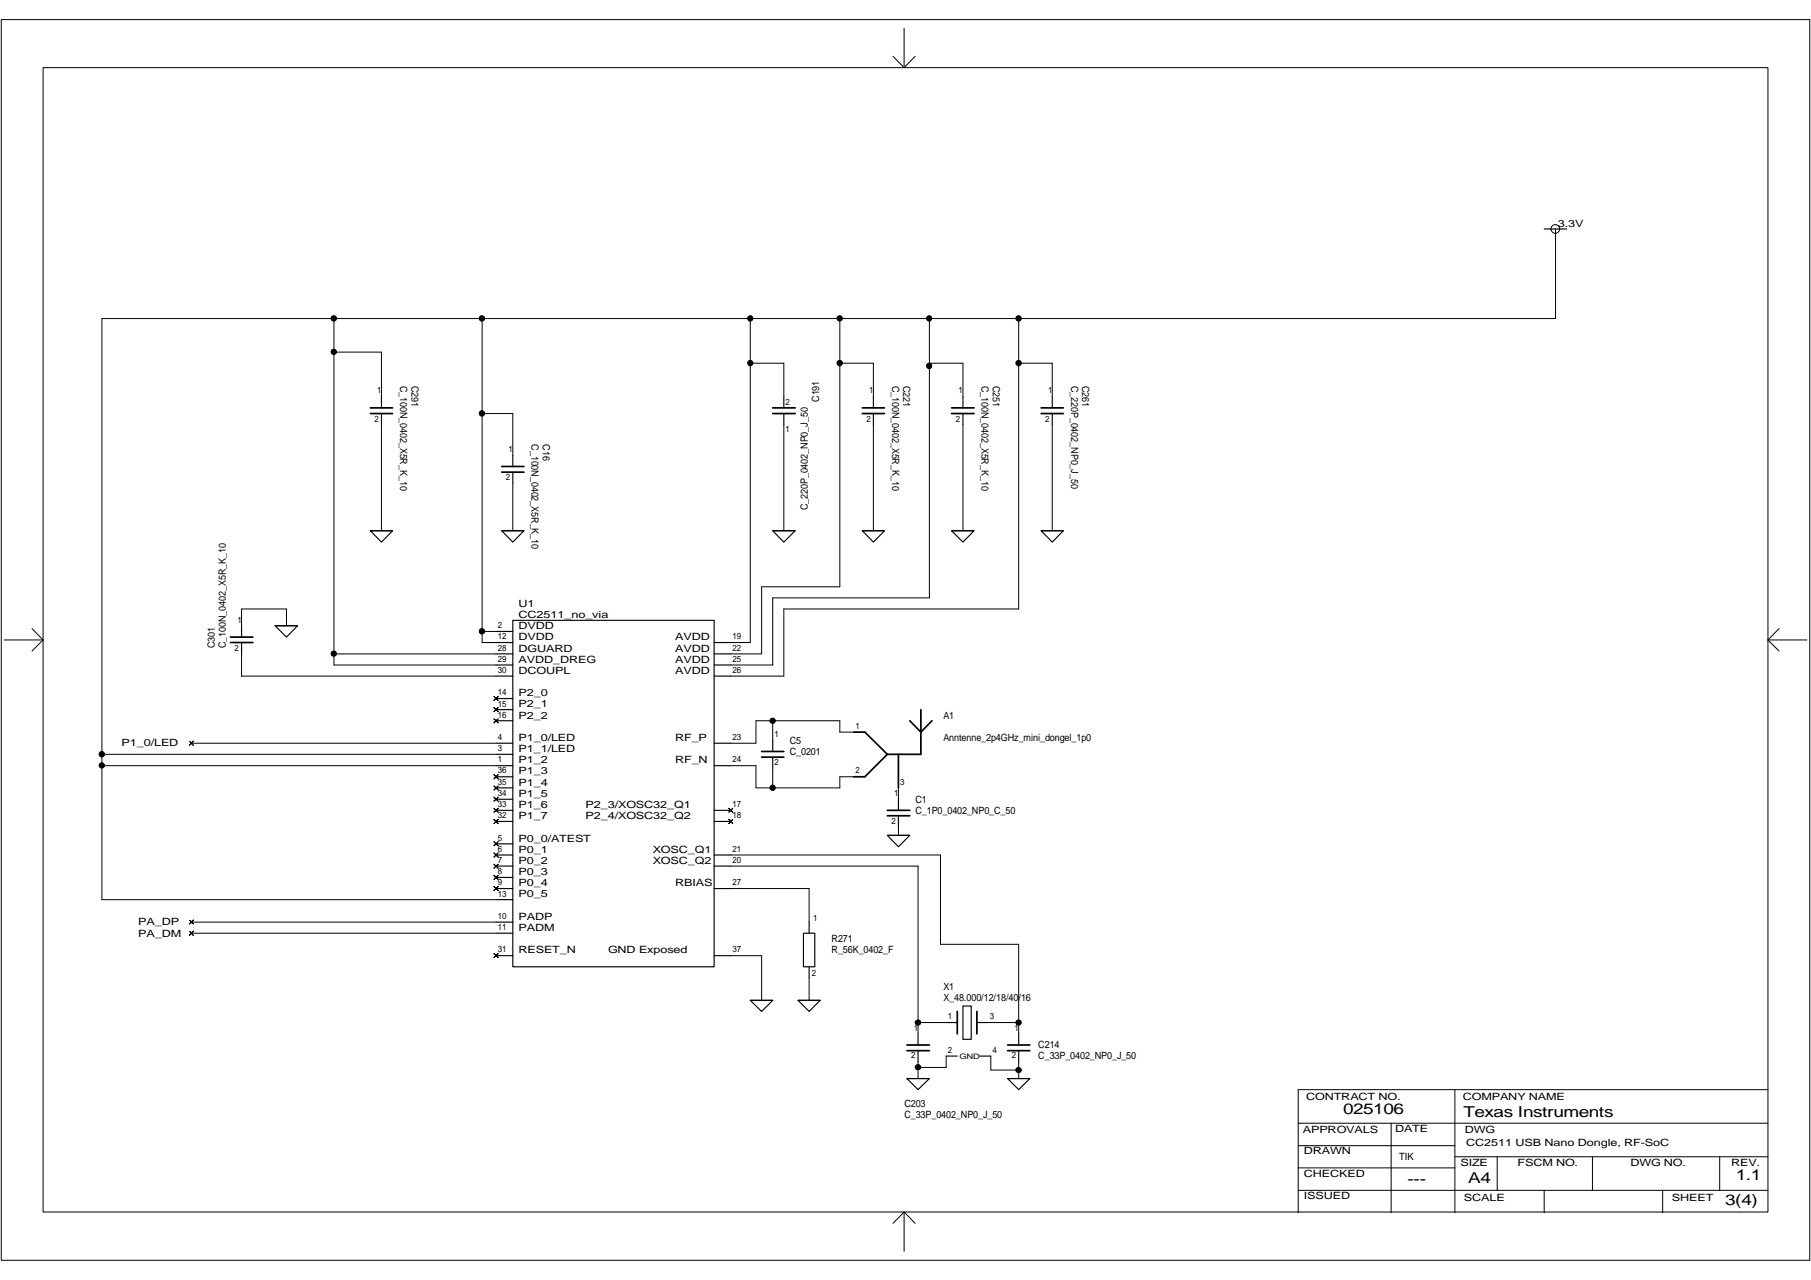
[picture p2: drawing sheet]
<svg xmlns="http://www.w3.org/2000/svg" width="297mm" height="210mm" viewBox="0 0 297 210" stroke-linecap="round" stroke-linejoin="round" font-family="sans-serif">
<g fill="none" stroke="#000" stroke-width=".16">
<path d="M.2 3.2h296.6v203.5h-296.6zM7.1 11.1h282.9v187.7h-282.9zM146.5 9.2l1.8 1.9M148.3 4.7v6.4M150.1 9.2l-1.8 1.9M255.1 37.5v14.7h-238.4v95.3h64.7M54.8 52.2v56.9h26.6M54.8 57.7h7.8v7.4M79.1 52.2v53.2h2.3M123.1 59.6h5.5v5.5M123.1 52.2v53.2h-3.2M137.7 52.2v44h-12.8v11h-5"/>
<path d="M137.7 59.6h5.6v5.5M152.4 52.2v45.8h-25.7v11.1h-6.8M152.4 59.6h5.5v5.5M167.1 59.6h5.5v5.5M167.1 52.2v47.7h-38.5v11h-8.7M62.6 69.6v17.4M79.1 67.8h5v6.9M84.1 79.2v7.8M128.6 69.6v17.4M143.3 69.6v17.4M157.9 69.6v17.4M172.6 69.6v17.4"/>
<path d="M.7 104.9h6.4M5.2 103.1l1.9 1.8M7.1 104.9l-1.9 1.9M39.6 107.2v3.7h41.8M39.6 102.6v-2.7h7.4v2.7M54.8 107.2h26.6M79.1 103.5h2.3M81 114.2l.4 .4 .3-.4-.3 .4 .3 .3-.3-.3-.4 .3 .4-.3zM81 116l.4 .4 .3-.4-.3 .4 .3 .3-.3-.3-.4 .3 .4-.3zM81 117.9l.4 .3 .3-.3-.3 .3 .3 .3-.3-.3-.4 .3 .4-.3zM126.7 118.2v3.2M290 104.9l1.8 1.9"/>
<path d="M290 104.9h6.4M291.8 103.1l-1.8 1.8M16.7 123.7h64.7M16.7 125.6h64.7M31.1 121.5l.3 .4 .3-.4-.3 .4 .3 .3-.3-.3-.3 .3 .3-.3zM31.4 121.9h50M81 138l.4 .4 .3-.4-.3 .4 .3 .3-.3-.3-.4 .3 .4-.3zM81 139.9l.4 .3 .3-.3-.3 .3 .3 .3-.3-.3-.4 .3 .4-.3zM81 134.4l.4 .3 .3-.3-.3 .3 .3 .3-.3-.3-.4 .3 .4-.3zM81 132.5l.4 .4 .3-.4-.3 .4 .3 .3-.3-.3-.4 .3 .4-.3zM81 130.7l.4 .4 .3-.4-.3 .4 .3 .3-.3-.3-.4 .3 .4-.3zM81 128.9l.4 .3 .3-.3-.3 .3 .3 .3-.3-.3-.4 .3 .4-.3z"/>
<path d="M81 127l.4 .4 .3-.4-.3 .4 .3 .3-.3-.3-.4 .3 .4-.3zM119.5 132.5l.4 .4 .3-.4-.3 .4 .3 .3-.3-.3-.4 .3 .4-.3zM119.5 134.4l.4 .3 .3-.3-.3 .3 .3 .3-.3-.3-.4 .3 .4-.3zM119.9 125.6h4.1v3.6h13.7v-1.8h2.3M126.7 126v3.2M140 120.1h-2.3v-1.9h-13.7v3.7h-4.1M147.4 129.2v1.9M147.4 135.6v1.4M31.1 150.9l.3 .3 .3-.3-.3 .3 .3 .3-.3-.3-.3 .3 .3-.3zM31.1 152.7l.3 .3 .3-.3-.3 .3 .3 .4-.3-.4-.3 .4 .3-.4zM31.4 151.2h50M31.4 153h50"/>
<path d="M81 141.7l.4 .3 .3-.3-.3 .3 .3 .4-.3-.4-.4 .4 .4-.4zM81 143.6l.4 .3 .3-.3-.3 .3 .3 .3-.3-.3-.4 .3 .4-.3zM81 145.4l.4 .3 .3-.3-.3 .3 .3 .3-.3-.3-.4 .3 .4-.3zM81 156.4l.4 .3 .3-.3-.3 .3 .3 .3-.3-.3-.4 .3 .4-.3zM119.9 145.7h12.8v5.5M119.9 142h30.7v27.5M119.9 156.7h5v7.3M119.9 140.2h34.4v14.7h12.8v14.6M132.7 160.4v3.6M150.6 174.1v2.8M150.6 167.7h4.6M155.2 173.2v1.8h-4.6"/>
<path d="M162 167.7h5.1M162.5 173.2v2.3h4.6M167.1 174.1v2.8M238.6 178.7v20.2M290 178.7h-77.1v20.2M148.3 198.8v6.4M148.3 198.8l-1.8 1.8M148.3 198.8l1.8 1.8M212.9 191.5h25.7M212.9 187.9h25.7M212.9 195.2h77.1M212.9 184.2h77.1"/>
<path d="M228.2 184.2v14.7M238.6 189.7h51.4M245.6 189.7v5.5M253.3 195.2v3.7M261.2 189.7v5.5M272.7 195.2v3.7M282.1 189.7v5.5"/>
<circle cx="255.1" cy="37.6" r=".72"/>
<circle cx="54.7" cy="52.2" r=".45"/>
<circle cx="54.8" cy="57.7" r=".44"/>
<circle cx="79" cy="52.2" r=".45"/>
<circle cx="123" cy="59.5" r=".44"/>
<circle cx="123" cy="52.2" r=".44"/>
<circle cx="137.7" cy="52.2" r=".44"/>
<circle cx="137.7" cy="59.5" r=".44"/>
<circle cx="152.4" cy="52.2" r=".44"/>
<circle cx="167.1" cy="52.2" r=".44"/>
<circle cx="167.1" cy="59.5" r=".44"/>
<circle cx="79" cy="67.8" r=".45"/>
<circle cx="152.4" cy="60" r=".44"/>
<circle cx="54.8" cy="107.2" r=".44"/>
<circle cx="79" cy="103.5" r=".45"/>
<circle cx="126.7" cy="118.2" r=".43"/>
<circle cx="16.7" cy="123.7" r=".45"/>
<circle cx="16.7" cy="125.5" r=".44"/>
<circle cx="126.7" cy="129.2" r=".44"/>
<circle cx="150.6" cy="167.7" r=".43"/>
<circle cx="150.6" cy="175" r=".43"/>
<circle cx="167.1" cy="175.5" r=".43"/>
<circle cx="167.1" cy="167.7" r=".43"/>
</g>
<g fill="#000">
<circle cx="54.7" cy="52.2" r=".45"/>
<circle cx="54.8" cy="57.7" r=".44"/>
<circle cx="79" cy="52.2" r=".45"/>
<circle cx="123" cy="59.5" r=".44"/>
<circle cx="123" cy="52.2" r=".44"/>
<circle cx="137.7" cy="52.2" r=".44"/>
<circle cx="137.7" cy="59.5" r=".44"/>
<circle cx="152.4" cy="52.2" r=".44"/>
<circle cx="167.1" cy="52.2" r=".44"/>
<circle cx="167.1" cy="59.5" r=".44"/>
<circle cx="79" cy="67.8" r=".45"/>
<circle cx="152.4" cy="60" r=".44"/>
<circle cx="54.8" cy="107.2" r=".44"/>
<circle cx="79" cy="103.5" r=".45"/>
<circle cx="126.7" cy="118.2" r=".43"/>
<circle cx="16.7" cy="123.7" r=".45"/>
<circle cx="16.7" cy="125.5" r=".44"/>
<circle cx="126.7" cy="129.2" r=".44"/>
<circle cx="150.6" cy="167.7" r=".43"/>
<circle cx="150.6" cy="175" r=".43"/>
<circle cx="167.1" cy="175.5" r=".43"/>
<circle cx="167.1" cy="167.7" r=".43"/>
</g>
<g fill="none" stroke="#000" stroke-width=".19">
<path d="M253.3 37.5h3.7M62.6 65.1v1.8M62.6 67.8v1.8M84.1 74.7v1.8M84.1 77.4v1.8M128.6 65.1v1.8M128.6 67.8v1.8M143.3 65.1v1.8M143.3 67.8v1.8M157.9 65.1v1.8M157.9 67.8v1.8M172.6 65.1v1.8"/>
<path d="M172.6 67.8v1.8M60.7 87h3.7l-1.8 1.9zM60.7 87h3.7M82.3 87h3.6l-1.8 1.9zM82.3 87h3.6M126.7 87h3.7l-1.8 1.9zM126.7 87h3.7M141.4 87h3.7l-1.8 1.9zM141.4 87h3.7M156.1 87h3.7l-1.9 1.9zM156.1 87h3.7M170.8 87h3.6l-1.8 1.9z"/>
<path d="M170.8 87h3.6M39.6 102.6v1.9M39.6 105.4v1.8M45.1 102.6h3.7l-1.8 1.9zM45.1 102.6h3.7M81.4 110.9h2.7M81.4 105.4h2.7M81.4 107.2h2.7M81.4 109.1h2.7M81.4 114.6h2.7M81.4 116.4h2.7M81.4 118.2h2.7"/>
<path d="M81.4 103.5h2.7M84.1 101.7h33v56.8h-33zM117.1 110.9h2.8M117.1 105.4h2.8M117.1 107.2h2.8M117.1 109.1h2.8M81.4 121.9h2.7M81.4 125.6h2.7M81.4 123.7h2.7M81.4 127.4h2.7M81.4 129.2h2.7M81.4 131.1h2.7"/>
<path d="M81.4 132.9h2.7M81.4 134.7h2.7M81.4 138.4h2.7M117.1 121.9h2.8M117.1 125.6h2.8M117.1 132.9h2.8M117.1 134.7h2.8M126.7 121.4v1.8M126.7 124.2v1.8M145.5 137h3.7l-1.8 1.9zM145.5 137h3.7M147.4 131.1v1.8"/>
<path d="M147.4 133.8v1.8M81.4 156.7h2.7M81.4 145.7h2.7M81.4 140.2h2.7M81.4 142h2.7M81.4 151.2h2.7M81.4 153h2.7M81.4 143.9h2.7M81.4 147.5h2.7M117.1 156.7h2.8M117.1 145.7h2.8M117.1 140.2h2.8"/>
<path d="M117.1 142h2.8M131.8 153h1.8v5.5h-1.8zM132.7 151.2v1.8M132.7 158.5v1.9M123.1 164h3.6l-1.8 1.9zM123.1 164h3.6M130.9 164h3.6l-1.8 1.9zM130.9 164h3.6M148.8 176.9h3.6l-1.8 1.8zM148.8 176.9h3.6M150.6 169.5v1.9M150.6 172.3v1.8"/>
<path d="M155.2 167.7h1.8M155.2 173.2h1.8M157.9 165h1.4v5.4h-1.4zM160.2 167.7h1.8M160.7 173.2h1.8M165.3 176.9h3.6l-1.8 1.8zM165.3 176.9h3.6M167.1 169.5v1.9M167.1 172.3v1.8"/>
</g>
<g fill="none" stroke="#000" stroke-width=".28">
<path d="M60.7 67.8h3.7M60.7 66.9h3.7M82.3 76.5h3.6M82.3 77.4h3.6M126.7 67.8h3.7M126.7 66.9h3.7M141.4 67.8h3.7M141.4 66.9h3.7M156.1 67.8h3.7M156.1 66.9h3.7M170.8 67.8h3.6M170.8 66.9h3.6"/>
<path d="M37.8 104.5h3.7M37.8 105.4h3.7M149.2 118.2l1.8 1.9 1.9-1.9M151 116.4v7.3h-5.5M124.9 123.2h3.7M124.9 124.2h3.7M140 120.1h1.9l3.6 3.6M145.5 132.9h3.7M145.5 133.8h3.7M145.5 123.7l-3.6 3.7h-1.9M147.4 123.7v5.5M148.8 171.4h3.6"/>
<path d="M148.8 172.3h3.6M157 165.9v3.6M160.2 165.9v3.6M165.3 171.4h3.6M165.3 172.3h3.6"/>
</g>
<g font-size="2.5">
<text x="220.3" y="182.8">025106</text>
<text x="240" y="183.2">Texas Instruments</text>
<text x="230.8" y="194.2">---</text>
<text x="240.8" y="193.9">A4</text>
<text x="283" y="197.7">3(4)</text>
<text x="284.7" y="193.5">1.1</text>
</g>
<g font-size="1.6">
<text x="255.5" y="37.2">3.3V</text>
<text x="65.7" y="63.2" transform="rotate(90 65.7 63.2)">C_100N_0402_X5R_K_10</text>
<text x="67.5" y="63.2" transform="rotate(90 67.5 63.2)">C291</text>
<text x="134.4" y="65.9" transform="rotate(-90 134.4 65.9)">C191</text>
<text x="146.3" y="63.2" transform="rotate(90 146.3 63.2)">C_100N_0402_X5R_K_10</text>
<text x="148.2" y="63.2" transform="rotate(90 148.2 63.2)">C221</text>
<text x="161" y="63.2" transform="rotate(90 161 63.2)">C_100N_0402_X5R_K_10</text>
<text x="162.9" y="63.2" transform="rotate(90 162.9 63.2)">C251</text>
<text x="175.7" y="63.2" transform="rotate(90 175.7 63.2)">C_220P_0402_NP0_J_50</text>
<text x="177.5" y="63.2" transform="rotate(90 177.5 63.2)">C261</text>
<text x="87.2" y="72.9" transform="rotate(90 87.2 72.9)">C_100N_0402_X5R_K_10</text>
<text x="89" y="72.9" transform="rotate(90 89 72.9)">C16</text>
<text x="132.5" y="83.7" transform="rotate(-90 132.5 83.7)">C_220P_0402_NP0_J_50</text>
<text x="85" y="99.5">U1</text>
<text x="85" y="101.3">CC2511_no_via</text>
<text x="35.2" y="106.3" transform="rotate(-90 35.2 106.3)">C301</text>
<text x="37" y="106.3" transform="rotate(-90 37 106.3)">C_100N_0402_X5R_K_10</text>
<text x="85" y="106.8">DGUARD</text>
<text x="85" y="103.2">DVDD</text>
<text x="85" y="105">DVDD</text>
<text x="110.7" y="106.8">AVDD</text>
<text x="110.7" y="105">AVDD</text>
<text x="85" y="110.5">DCOUPL</text>
<text x="85" y="108.7">AVDD_DREG</text>
<text x="110.7" y="110.5">AVDD</text>
<text x="110.7" y="108.7">AVDD</text>
<text x="85" y="114.2">P2_0</text>
<text x="85" y="117.9">P2_2</text>
<text x="85" y="116">P2_1</text>
<text x="154.7" y="117.9">A1</text>
<text x="19.9" y="122.3">P1_0/LED</text>
<text x="85" y="123.4">P1_1/LED</text>
<text x="85" y="121.5">P1_0/LED</text>
<text x="85" y="125.2">P1_2</text>
<text x="110.7" y="125.2">RF_N</text>
<text x="110.7" y="121.5">RF_P</text>
<text x="129.5" y="122">C5</text>
<text x="129.5" y="123.8">C_0201</text>
<text x="154.7" y="121.5">Anntenne_2p4GHz_mini_dongel_1p0</text>
<text x="85" y="128.8">P1_4</text>
<text x="85" y="127">P1_3</text>
<text x="85" y="130.7">P1_5</text>
<text x="150.2" y="131.6">C1</text>
<text x="85" y="134.3">P1_7</text>
<text x="85" y="132.5">P1_6</text>
<text x="96.1" y="134.3">P2_4/XOSC32_Q2</text>
<text x="96.1" y="132.5">P2_3/XOSC32_Q1</text>
<text x="150.2" y="133.4">C_1P0_0402_NP0_C_50</text>
<text x="85" y="138">P0_0/ATEST</text>
<text x="85" y="143.5">P0_3</text>
<text x="85" y="139.8">P0_1</text>
<text x="85" y="141.6">P0_2</text>
<text x="107.1" y="139.8">XOSC_Q1</text>
<text x="107.1" y="141.6">XOSC_Q2</text>
<text x="85" y="145.3">P0_4</text>
<text x="85" y="147.2">P0_5</text>
<text x="110.7" y="145.3">RBIAS</text>
<text x="22.7" y="151.8">PA_DP</text>
<text x="22.7" y="153.6">PA_DM</text>
<text x="85" y="152.7">PADM</text>
<text x="85" y="150.8">PADP</text>
<text x="136.4" y="154.5">R271</text>
<text x="85" y="156.3">RESET_N</text>
<text x="99.7" y="156.3">GND Exposed</text>
<text x="136.4" y="156.3">R_56K_0402_F</text>
<text x="154.7" y="162.3">X1</text>
<text x="154.7" y="164.1">X_48.000/12/18/40/16</text>
<text x="170.3" y="171.9">C214</text>
<text x="170.3" y="173.7">C_33P_0402_NP0_J_50</text>
<text x="148.3" y="181.5">C203</text>
<text x="148.3" y="183.4">C_33P_0402_NP0_J_50</text>
<text x="213.7" y="185.8">APPROVALS</text>
<text x="214.2" y="180.3">CONTRACT NO.</text>
<text x="228.8" y="185.7">DATE</text>
<text x="239.9" y="180.3">COMPANY NAME</text>
<text x="240.3" y="185.8">DWG</text>
<text x="213.9" y="189.3">DRAWN</text>
<text x="229.5" y="190.2">TIK</text>
<text x="239.6" y="191.3">SIZE</text>
<text x="240.5" y="188">CC2511 USB Nano Dongle, RF-SoC</text>
<text x="248.9" y="191.3">FSCM NO.</text>
<text x="267.4" y="191.3">DWG NO.</text>
<text x="283.9" y="191.3">REV.</text>
<text x="213.9" y="193">CHECKED</text>
<text x="213.9" y="196.6">ISSUED</text>
<text x="240.1" y="197">SCALE</text>
<text x="274.2" y="197">SHEET</text>
</g>
<g font-size="1.4">
<text x="61.8" y="64.5">1</text>
<text x="142.6" y="64.5">1</text>
<text x="157.2" y="64.5">1</text>
<text x="171.9" y="64.5">1</text>
<text x="61.4" y="69.1">2</text>
<text x="128.9" y="70.9">1</text>
<text x="128.9" y="66.3">2</text>
<text x="142.1" y="69.1">2</text>
<text x="156.8" y="69.1">2</text>
<text x="171.4" y="69.1">2</text>
<text x="83.4" y="74.2">1</text>
<text x="83" y="78.7">2</text>
<text x="38.5" y="106.7">2</text>
<text x="38.9" y="102.1">1</text>
<text x="81.7" y="103">2</text>
<text x="81.7" y="104.9">12</text>
<text x="81.7" y="106.7">28</text>
<text x="120.1" y="104.9">19</text>
<text x="120.1" y="106.7">22</text>
<text x="81.7" y="108.5">29</text>
<text x="81.7" y="110.4">30</text>
<text x="120.1" y="108.5">25</text>
<text x="120.1" y="110.4">26</text>
<text x="81.7" y="114">14</text>
<text x="81.7" y="115.9">15</text>
<text x="81.7" y="117.7">16</text>
<text x="140.3" y="119.5">1</text>
<text x="81.7" y="125">1</text>
<text x="81.7" y="123.2">3</text>
<text x="81.7" y="121.4">4</text>
<text x="120.1" y="121.4">23</text>
<text x="120.1" y="125">24</text>
<text x="127" y="120.9">1</text>
<text x="127" y="125.5">2</text>
<text x="81.7" y="130.5">34</text>
<text x="81.7" y="128.7">35</text>
<text x="81.7" y="126.8">36</text>
<text x="140.3" y="126.8">2</text>
<text x="146.7" y="130.5">1</text>
<text x="147.7" y="128.7">3</text>
<text x="81.7" y="137.8">5</text>
<text x="81.7" y="134.2">32</text>
<text x="81.7" y="132.3">33</text>
<text x="120.1" y="132.3">17</text>
<text x="120.1" y="134.2">18</text>
<text x="146.2" y="135.1">2</text>
<text x="81.7" y="139.7">6</text>
<text x="81.7" y="141.5">7</text>
<text x="81.7" y="143.3">8</text>
<text x="120.1" y="141.5">20</text>
<text x="120.1" y="139.7">21</text>
<text x="81.7" y="145.2">9</text>
<text x="81.7" y="147">13</text>
<text x="120.1" y="145.2">27</text>
<text x="81.7" y="150.7">10</text>
<text x="81.7" y="152.5">11</text>
<text x="133.4" y="151.1">1</text>
<text x="81.7" y="156.2">31</text>
<text x="120.1" y="156.2">37</text>
<text x="133.2" y="160">2</text>
<text x="155.4" y="167.2">1</text>
<text x="162.3" y="167.2">3</text>
<text x="149.4" y="173.6">2</text>
<text x="149.9" y="169">1</text>
<text x="155.4" y="172.7">2</text>
<text x="162.8" y="172.7">4</text>
<text x="165.9" y="173.6">2</text>
<text x="166.4" y="169">1</text>
</g>
<text font-size="1.2" x="157.4" y="173.7">GND</text>
</svg>
